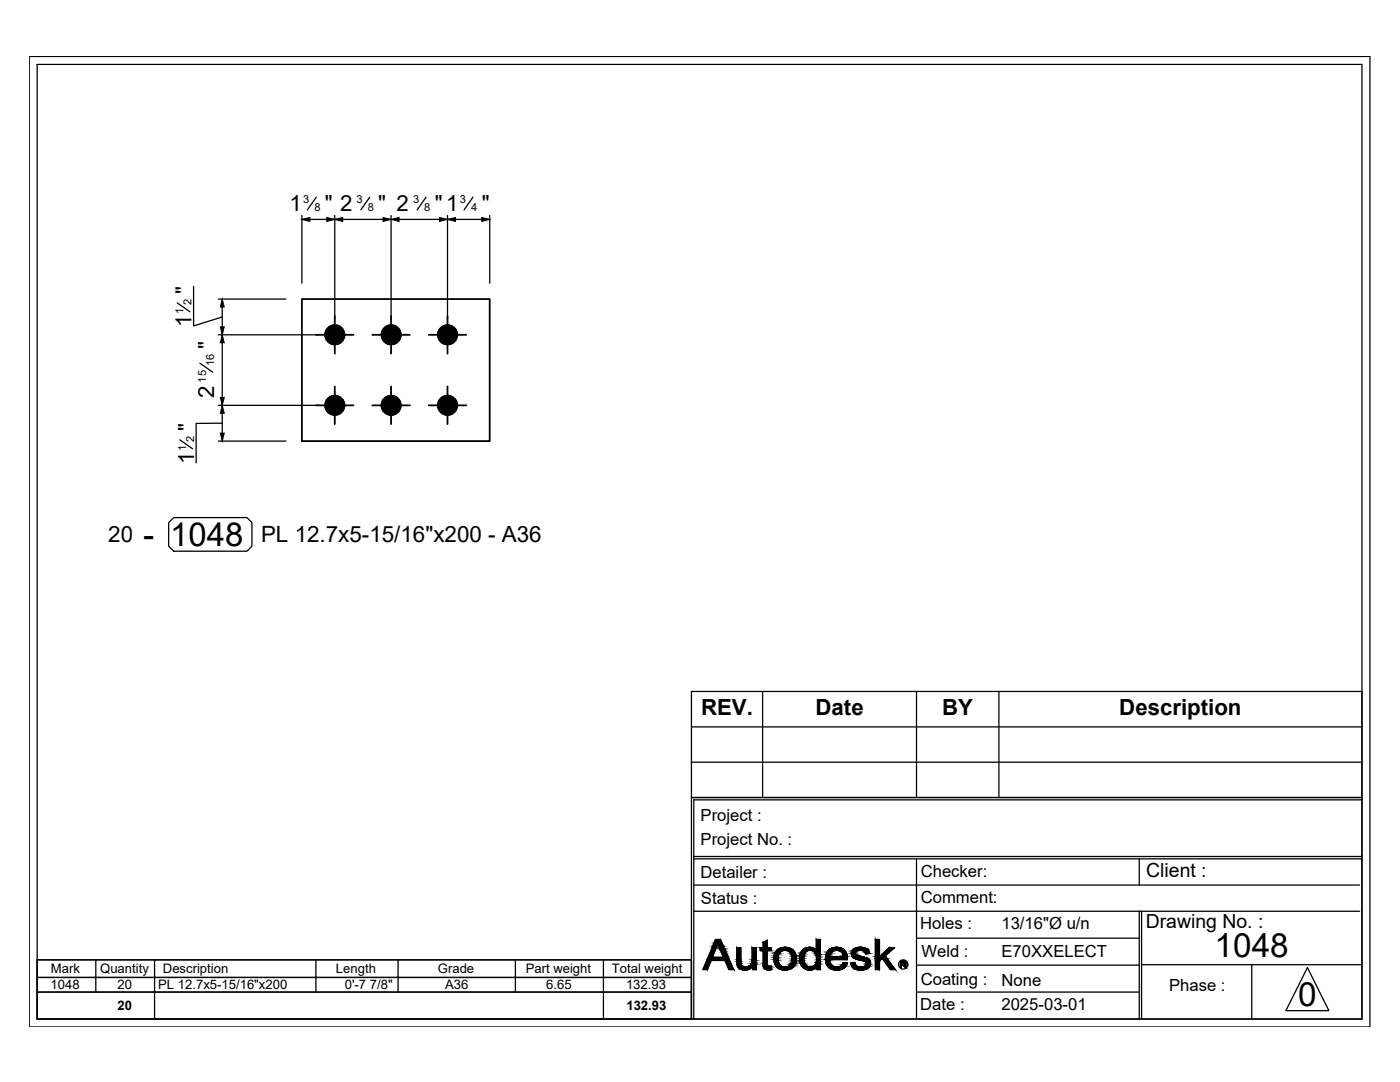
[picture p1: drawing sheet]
<svg xmlns="http://www.w3.org/2000/svg" width="279mm" height="216mm" viewBox="0 0 279 216" stroke-linecap="round" stroke-linejoin="round" font-family="sans-serif">
<g fill="none" stroke="#000" stroke-width=".36">
<path d="M60.2 59.7h37.5v28.3h-37.5zM63.1 66.8h7.5M66.8 63.1v7.5M66.8 77.1v7.5M74.3 66.8h7.5M78 63.1v7.5M78 77.1v7.5M85.6 66.8h7.5M89.3 63.1v7.5M89.3 77.1v7.5M63.1 80.9h7.5M74.3 80.9h7.5"/>
<path d="M85.6 80.9h7.5"/>
<circle cx="66.8" cy="66.8" r="1.94"/>
<circle cx="78.1" cy="66.8" r="1.94"/>
<circle cx="89.3" cy="66.8" r="1.94"/>
<circle cx="66.8" cy="80.9" r="1.94"/>
<circle cx="78.1" cy="80.9" r="1.94"/>
<circle cx="89.3" cy="80.9" r="1.94"/>
</g>
<g fill="#000" stroke="#000" stroke-width=".2">
<path d="M44.4 59.7l.4 1.6h-.8zM60.2 43.8l1.6-.4v.8zM66.8 43.8l1.6-.4v.8zM65.2 43.4l1.6 .4-1.6 .4zM78 43.8l1.6-.4v.8zM76.5 43.4l1.5 .4-1.5 .4zM89.3 43.8l1.6-.4v.8zM87.7 43.4l1.6 .4-1.6 .4zM96.1 43.4l1.6 .4-1.6 .4zM44 65.2h.8l-.4 1.6zM44.4 66.8l.4 1.6h-.8zM44 86.4h.8l-.4 1.6z"/>
<path d="M44 79.3h.8l-.4 1.6zM44.4 80.9l.4 1.6h-.8zM143.7 187.5l.1 .1h-.2zM147.3 193h.2zM148.6 193.6h.1zM152.3 192.9h.2zM152.3 188.1l.8-.5v.5zM153.3 193.5h.3zM153.7 192.8h.2zM155.1 193h.7zM156.5 189h.2zM157.1 189.6h1.2z"/>
<path d="M160.2 193h.7zM160.6 189.3h1.9zM162.3 192.8h.1zM165.3 193h1.7zM165.6 190.9h3.5v.1zM166.9 193.6h.3zM166.9 189h.1zM168.3 192.1h.3zM167.9 189.6h.6zM171.2 191.5h2.3zM171.7 193.6h.3zM171.8 193h1.6z"/>
<path d="M172.7 190.2h.9zM172.5 189.6h.8zM179.9 192.3h.8zM180.4 192.3h.3zM180.1 192.5h.3zM180.3 191.9h.4z"/>
<path d="M64.9 66.4v.4h1.9zM64.9 66.8h1.9l-1.9 .4zM64.9 67.2l.1 .3 1.8-.7z"/>
<path d="M65 67.5l.2 .4 1.6-1.1zM65.2 67.9l1.6-1.1-1.4 1.4zM66.8 66.8l-1.4 1.4 .3 .2z"/>
<path d="M65.4 79.5l-.2 .3 1.6 1.1zM65.2 79.8l1.6 1.1-1.8-.8zM65 80.1l-.1 .4 1.9 .4z"/>
<path d="M65.4 65.5l-.2 .3 1.6 1zM65.2 65.8l1.6 1-1.8-.7zM65 66.1l-.1 .3 1.9 .4z"/>
<path d="M66.8 66.8l-1.1 1.6 .4 .2zM66.8 66.8l-.4 1.9-.3-.1zM66.8 66.8l-.4 1.9 .4 .1z"/>
<path d="M66.1 79.1l.7 1.8-.4-1.9zM65.7 79.3l.4-.2 .7 1.8zM65.4 79.5l1.4 1.4-1.1-1.6z"/>
<path d="M66.1 65l.7 1.8-.4-1.9zM65.7 65.2l.4-.2 .7 1.8zM65.4 65.5l1.4 1.3-1.1-1.6z"/>
<path d="M66.8 66.8v2l.4-.1zM66.8 66.8l.7 1.8-.3 .1zM66.8 66.8l.7 1.8 .4-.2z"/>
<path d="M67.2 79l-.4 1.9 .7-1.8zM66.8 78.9l.4 .1-.4 1.9zM66.4 79l.4 1.9v-2z"/>
<path d="M67.2 64.9l-.4 1.9 .7-1.8zM66.8 64.9h.4l-.4 1.9zM66.4 64.9l.4 1.9v-1.9z"/>
<path d="M66.8 66.8l1.1 1.6 .3-.2zM66.8 66.8l1.6 1.1-.2 .3zM66.8 66.8l1.6 1.1 .2-.4z"/>
<path d="M68.2 79.5l-1.4 1.4 1.6-1.1zM67.9 79.3l.3 .2-1.4 1.4zM67.5 79.1l-.7 1.8 1.1-1.6z"/>
<path d="M66.8 66.8l1.6-1-.2-.3zM67.9 65.2l.3 .3-1.4 1.3zM67.5 65l-.7 1.8 1.1-1.6z"/>
<path d="M66.8 66.8l1.8 .7 .1-.3zM66.8 66.8h1.9v.4z"/>
<path d="M66.8 66.8h1.9v-.4zM66.8 66.8l1.8-.7 .1 .3zM66.8 66.8l1.8-.7-.2-.3z"/>
<path d="M76.2 66.4l-.1 .4h1.9zM76.1 66.8h1.9l-1.8 .4zM76.2 67.2l.1 .3 1.7-.7z"/>
<path d="M76.3 67.5l.1 .4 1.6-1.1zM76.4 67.9l1.6-1.1-1.3 1.4zM78 66.8l-1.3 1.4 .3 .2z"/>
<path d="M76.7 79.5l-.3 .3 1.6 1.1zM76.4 79.8l1.6 1.1-1.7-.8zM76.3 80.1l-.1 .4 1.8 .4z"/>
<path d="M76.7 65.5l-.3 .3 1.6 1zM76.4 65.8l1.6 1-1.7-.7zM76.3 66.1l-.1 .3 1.8 .4z"/>
<path d="M78 66.8l-1 1.6 .3 .2zM78 66.8l-.3 1.9-.4-.1zM78 66.8l-.3 1.9 .3 .1z"/>
<path d="M77.3 79.1l.7 1.8-.3-1.9zM77 79.3l.3-.2 .7 1.8zM76.7 79.5l1.3 1.4-1-1.6z"/>
<path d="M77.3 65l.7 1.8-.3-1.9zM77 65.2l.3-.2 .7 1.8zM76.7 65.5l1.3 1.3-1-1.6z"/>
<path d="M78 66.8v2l.4-.1zM78 66.8l.8 1.8-.4 .1zM78 66.8l.8 1.8 .3-.2z"/>
<path d="M78.4 79l-.4 1.9 .8-1.8zM78 78.9l.4 .1-.4 1.9zM77.7 79l.3 1.9v-2z"/>
<path d="M78.4 64.9l-.4 1.9 .8-1.8zM78 64.9h.4l-.4 1.9zM77.7 64.9l.3 1.9v-1.9z"/>
<path d="M78 66.8l1.1 1.6 .3-.2zM78 66.8l1.7 1.1-.3 .3zM78 66.8l1.7 1.1 .1-.4z"/>
<path d="M79.4 79.5l-1.4 1.4 1.7-1.1zM79.1 79.3l.3 .2-1.4 1.4zM78.8 79.1l-.8 1.8 1.1-1.6z"/>
<path d="M78 66.8l1.7-1-.3-.3zM79.1 65.2l.3 .3-1.4 1.3zM78.8 65l-.8 1.8 1.1-1.6z"/>
<path d="M78 66.8l1.8 .7 .2-.3zM78 66.8h2v.4z"/>
<path d="M78 66.8h2v-.4zM78 66.8l1.8-.7 .2 .3zM78 66.8l1.8-.7-.1-.3z"/>
<path d="M87.4 66.4v.4h1.9zM87.4 66.8h1.9l-1.9 .4zM87.4 67.2l.1 .3 1.8-.7z"/>
<path d="M87.5 67.5l.2 .4 1.6-1.1zM87.7 67.9l1.6-1.1-1.4 1.4zM89.3 66.8l-1.4 1.4 .3 .2z"/>
<path d="M87.9 79.5l-.2 .3 1.6 1.1zM87.7 79.8l1.6 1.1-1.8-.8zM87.5 80.1l-.1 .4 1.9 .4z"/>
<path d="M87.9 65.5l-.2 .3 1.6 1zM87.7 65.8l1.6 1-1.8-.7zM87.5 66.1l-.1 .3 1.9 .4z"/>
<path d="M89.3 66.8l-1.1 1.6 .4 .2zM89.3 66.8l-.4 1.9-.3-.1zM89.3 66.8l-.4 1.9 .4 .1z"/>
<path d="M88.6 79.1l.7 1.8-.4-1.9zM88.2 79.3l.4-.2 .7 1.8zM87.9 79.5l1.4 1.4-1.1-1.6z"/>
<path d="M88.6 65l.7 1.8-.4-1.9zM88.2 65.2l.4-.2 .7 1.8zM87.9 65.5l1.4 1.3-1.1-1.6z"/>
<path d="M89.3 66.8v2l.4-.1zM89.3 66.8l.8 1.8-.4 .1zM89.3 66.8l.8 1.8 .3-.2z"/>
<path d="M89.7 79l-.4 1.9 .8-1.8zM89.3 78.9l.4 .1-.4 1.9zM88.9 79l.4 1.9v-2z"/>
<path d="M89.7 64.9l-.4 1.9 .8-1.8zM89.3 64.9h.4l-.4 1.9zM88.9 64.9l.4 1.9v-1.9z"/>
<path d="M89.3 66.8l1.1 1.6 .3-.2zM89.3 66.8l1.6 1.1-.2 .3zM89.3 66.8l1.6 1.1 .2-.4z"/>
<path d="M90.7 79.5l-1.4 1.4 1.6-1.1zM90.4 79.3l.3 .2-1.4 1.4zM90.1 79.1l-.8 1.8 1.1-1.6z"/>
<path d="M90.7 65.5l-1.4 1.3 1.6-1zM90.4 65.2l.3 .3-1.4 1.3zM90.1 65l-.8 1.8 1.1-1.6z"/>
<path d="M89.3 66.8l1.8 .7 .1-.3zM89.3 66.8h1.9v.4z"/>
<path d="M89.3 66.8h1.9v-.4zM89.3 66.8l1.8-.7 .1 .3zM89.3 66.8l1.8-.7-.2-.3z"/>
<path d="M64.9 80.5v.4h1.9zM64.9 80.9h1.9l-1.9 .3zM64.9 81.2l.1 .4 1.8-.7z"/>
<path d="M65 81.6l.2 .3 1.6-1zM65.2 81.9l1.6-1-1.4 1.3zM65.4 82.2l.3 .3 1.1-1.6z"/>
<path d="M66.8 80.9l-1.1 1.6 .4 .2zM66.8 80.9l-.4 1.9-.3-.1zM66.8 80.9l-.4 1.9h.4z"/>
<path d="M66.8 80.9v1.9h.4zM66.8 80.9l.7 1.8-.3 .1zM66.8 80.9l.7 1.8 .4-.2z"/>
<path d="M66.8 80.9l1.1 1.6 .3-.3zM66.8 80.9l1.6 1-.2 .3zM66.8 80.9l1.6 1 .2-.3z"/>
<path d="M66.8 80.9l1.8 .7 .1-.4zM66.8 80.9h1.9v.3z"/>
<path d="M66.8 80.9h1.9v-.4zM66.8 80.9l1.8-.8 .1 .4zM66.8 80.9l1.8-.8-.2-.3z"/>
<path d="M76.2 80.5l-.1 .4h1.9zM76.1 80.9h1.9l-1.8 .3zM76.2 81.2l.1 .4 1.7-.7z"/>
<path d="M76.3 81.6l.1 .3 1.6-1zM76.4 81.9l1.6-1-1.3 1.3zM78 80.9l-1.3 1.3 .3 .3z"/>
<path d="M78 80.9l-1 1.6 .3 .2zM78 80.9l-.3 1.9-.4-.1zM78 80.9l-.3 1.9h.3z"/>
<path d="M78 80.9v1.9h.4zM78 80.9l.8 1.8-.4 .1zM78 80.9l.8 1.8 .3-.2z"/>
<path d="M78 80.9l1.1 1.6 .3-.3zM78 80.9l1.7 1-.3 .3zM78 80.9l1.7 1 .1-.3z"/>
<path d="M78 80.9l1.8 .7 .2-.4zM78 80.9h2v.3z"/>
<path d="M78 80.9h2v-.4zM78 80.9l1.8-.8 .2 .4zM78 80.9l1.8-.8-.1-.3z"/>
<path d="M87.4 80.5v.4h1.9zM87.4 80.9h1.9l-1.9 .3zM87.4 81.2l.1 .4 1.8-.7z"/>
<path d="M87.5 81.6l.2 .3 1.6-1zM87.7 81.9l1.6-1-1.4 1.3zM87.9 82.2l.3 .3 1.1-1.6z"/>
<path d="M89.3 80.9l-1.1 1.6 .4 .2zM89.3 80.9l-.4 1.9-.3-.1zM89.3 80.9l-.4 1.9h.4z"/>
<path d="M89.3 80.9v1.9h.4zM89.3 80.9l.8 1.8-.4 .1zM89.3 80.9l.8 1.8 .3-.2z"/>
<path d="M89.3 80.9l1.1 1.6 .3-.3zM89.3 80.9l1.6 1-.2 .3zM89.3 80.9l1.6 1 .2-.3z"/>
<path d="M89.3 80.9l1.8 .7 .1-.4zM89.3 80.9h1.9v.3z"/>
<path d="M89.3 80.9h1.9v-.4zM89.3 80.9l1.8-.8 .1 .4zM89.3 80.9l1.8-.8-.2-.3z"/>
<path d="M141 191.7l.2 1.8 .7-1.8zM141 191.7l.2 1.8h-.9z"/>
<path d="M141.3 191l3.4 .7-2.5-.7zM141.3 191l3.4 .7h-3.7z"/>
<path d="M142.1 189.2l.1 1.8 .7-1.8zM142.1 189.2l.1 1.8h-.9z"/>
<path d="M142.2 189l.7 .2 .1-.2zM142.2 189l.7 .2h-.8z"/>
<path d="M142.3 188.7l.7 .3 .1-.3zM142.3 188.7l.7 .3h-.8z"/>
<path d="M142.4 188.4l.7 .3 .1-.3zM142.4 188.4l.7 .3h-.8z"/>
<path d="M142.5 188.1l.7 .3v-.3zM142.5 188.1l.7 .3h-.8z"/>
<path d="M142.8 187.6l.5 .5 .3-.5zM142.8 187.6l.5 .5h-.8z"/>
<path d="M142.8 187.5l.8 .1 .1-.1zM142.8 187.5l.8 .1h-.8z"/>
<path d="M143.6 187.6l.4 .5-.2-.5zM143.6 187.6l.4 .5h-.7z"/>
<path d="M143.3 188.1l.8 .1-.1-.1zM143.3 188.1l.8 .1h-.8z"/>
<path d="M143.3 188.2l.9 .4-.1-.4zM143.3 188.2l.9 .4h-.8z"/>
<path d="M143.4 188.6l.9 .2-.1-.2zM143.4 188.6l.9 .2h-.8z"/>
<path d="M143.5 188.8l.9 .1zM143.5 188.8l.9 .1z"/>
<path d="M143.5 188.9l.9 .1v-.1zM143.5 188.9l.9 .1h-.8z"/>
<path d="M143.6 189l.9 .2-.1-.2zM143.6 189l.9 .2h-.8z"/>
<path d="M143.7 189.2l.9 .3-.1-.3zM143.7 189.2l.9 .3h-.8z"/>
<path d="M143.8 189.5l1 .3-.2-.3zM143.8 189.5l1 .3h-.9z"/>
<path d="M143.9 189.8l1 .3-.1-.3zM143.9 189.8l1 .3h-.9z"/>
<path d="M144 190.1l1.1 .4-.2-.4zM144 190.1l1.1 .4h-.9z"/>
<path d="M144.2 190.5l1.1 .5-.2-.5zM144.2 190.5l1.1 .5h-.9z"/>
<path d="M142.2 191l3.4 .7-.3-.7zM142.2 191l3.4 .7h-.9z"/>
<path d="M144.7 191.7l1.7 1.8-.8-1.8zM144.7 191.7l1.7 1.8h-.9z"/>
<path d="M147 191.9h.9zM147 191.9h.9z"/>
<path d="M147 189.1l.9 2.4v-2.4zM147 189.1l.9 2.4h-.9z"/>
<path d="M147 191.5l.9 .3v-.3zM147 191.5l.9 .3h-.9z"/>
<path d="M147 191.8l.9 .1zM147 191.8l.9 .1z"/>
<path d="M147 191.9l.9 .3v-.3zM147 191.9l.9 .3h-.8z"/>
<path d="M147.1 192.2h.8zM147.1 192.2h.8z"/>
<path d="M147.1 192.2l.8 .2v-.2zM147.1 192.2l.8 .2h-.8z"/>
<path d="M147.1 192.4l.9 .1-.1-.1zM147.1 192.4l.9 .1h-.9z"/>
<path d="M147.1 192.5l.9 .1v-.1zM147.1 192.5l.9 .1h-.9z"/>
<path d="M147.1 192.6l1.1 .2-.2-.2zM147.1 192.6l1.1 .2h-1z"/>
<path d="M147.2 192.8h1zM147.2 192.8h1z"/>
<path d="M147.2 192.8l1.3 .1-.3-.1zM147.2 192.8l1.3 .1h-1.3z"/>
<path d="M147.2 192.9h1.6zM147.2 192.9h1.6z"/>
<path d="M147.3 192.9h1.5zM147.3 192.9h1.5z"/>
<path d="M147.3 192.9h1.5zM147.3 192.9l.2 .1z"/>
<path d="M148.5 193.6h.4zM148.5 193.6h.2z"/>
<path d="M148.3 193.5h.7zM148.3 193.5l.6 .1z"/>
<path d="M148.2 193.5h1zM148.2 193.5h.8z"/>
<path d="M148 193.5h1.3zM148 193.5h1.2z"/>
<path d="M149.4 192.8h.3zM149.4 192.8h.3z"/>
<path d="M147.9 193.4h1.6zM147.9 193.4l1.4 .1z"/>
<path d="M147.8 193.4h1.7zM147.8 193.4h1.7z"/>
<path d="M147.6 193.3l1.9 .1 .2-.1zM147.6 193.3l1.9 .1z"/>
<path d="M149.4 192.8h.4zM149.4 192.8h.4z"/>
<path d="M149.4 192.8h.7zM149.3 192.8h.8z"/>
<path d="M147.5 193.2h2.3zM147.5 193.2l2.2 .1z"/>
<path d="M147.4 193.1l2.4 .1 .2-.1zM147.4 193.1l2.4 .1h-2.3z"/>
<path d="M147.5 193h2.6zM147.3 193h2.8z"/>
<path d="M147.3 193l2.7 .1 .1-.1zM147.3 193l2.7 .1h-2.6z"/>
<path d="M148.9 192.9h1.2zM148.8 192.9h1.3z"/>
<path d="M148.8 192.9h1.3zM147.5 193h2.6z"/>
<path d="M149.1 192.9h1zM148.9 192.9h1.2z"/>
<path d="M149.3 192.8h.9zM149.1 192.9h1z"/>
<path d="M149.3 192.8h.9zM149.3 192.8h.9z"/>
<path d="M150.1 189.1l.8 2.3v-2.3zM150.1 189.1l.8 2.3h-.8z"/>
<path d="M150.1 191.4l.8 .2v-.2zM150.1 191.4l.8 .2h-.8z"/>
<path d="M150.1 191.6l.8 .4v-.4zM150.1 191.6l.8 .4h-.8z"/>
<path d="M150.1 192l.8 .3v-.3zM150.1 192l.8 .3h-.9z"/>
<path d="M150 192.3l.9 .2v-.2zM150 192.3l.9 .2h-1z"/>
<path d="M149.9 192.5l1 .1v-.1zM149.9 192.5l1 .1h-1.2z"/>
<path d="M149.7 192.6l1.2 .2v-.2zM149.4 192.8l.3-.2 1.2 .2z"/>
<path d="M149.4 192.8h1.5zM149.4 192.8h1.5z"/>
<path d="M149.7 192.8h1.2zM149.7 192.8h1.2z"/>
<path d="M149.8 192.8h1.1zM149.8 192.8h1.1z"/>
<path d="M150.1 192.8h.8zM150.1 192.8h.8z"/>
<path d="M150.2 192.8l.7 .7v-.7zM150.2 192.8l.7 .7h-.7z"/>
<path d="M152.3 188.1l.8 1v-1zM152.3 188.1l.8 1h-.8z"/>
<path d="M152.3 189.7l.8 2.5v-2.5zM152.3 189.7l.8 2.5h-.8z"/>
<path d="M152.3 192.2h.8zM152.3 192.2h.8z"/>
<path d="M152.3 192.2l.8 .1v-.1zM152.3 192.2l.8 .1h-.8z"/>
<path d="M152.3 192.3l.8 .3v-.3zM152.3 192.3l.8 .3h-.8z"/>
<path d="M152.3 192.6l.9 .1zM152.3 192.6l.9 .1z"/>
<path d="M152.3 192.7h.9zM152.3 192.7h.9z"/>
<path d="M152.3 192.7l1.1 .1zM152.3 192.7l1.1 .1h-1.1z"/>
<path d="M152.3 192.8h1.2zM152.3 192.8h1.2z"/>
<path d="M152.3 192.8h1.3zM152.3 192.8h1.3z"/>
<path d="M152.3 192.8h1.3zM152.3 192.8l.2 .1z"/>
<path d="M153.2 193.5h.5zM153.2 193.5h.4z"/>
<path d="M153 193.5h.8zM153 193.5h.7z"/>
<path d="M151.7 189.1l2.2 .6v-.6zM151.7 189.1l2.2 .6h-2.2z"/>
<path d="M153.7 192.8h.2zM153.6 192.8h.3z"/>
<path d="M153.6 192.8l.3 .1zM152.5 192.9h1.4z"/>
<path d="M152.5 192.9h1.5zM152.4 192.9h1.6z"/>
<path d="M152.4 192.9l1.6 .2v-.2zM152.4 192.9l1.6 .2h-1.6z"/>
<path d="M152.4 193.1l1.6 .2v-.2zM152.4 193.1l1.6 .2h-1.3z"/>
<path d="M152.7 193.3l1.3 .1zM152.7 193.3l1.3 .1z"/>
<path d="M152.8 193.4l1.2 .1zM152.8 193.4l1.2 .1z"/>
<path d="M152.9 193.5h1.1zM152.9 193.5h.9z"/>
<path d="M154.4 191.1l.9 .2v-.2zM154.4 191.1l.9 .2h-.9z"/>
<path d="M154.4 191.3l.9 .2v-.2zM154.4 191.3l.9 .2h-.9z"/>
<path d="M154.5 191l.8 .1v-.1zM154.5 191l.8 .1h-.9z"/>
<path d="M154.4 191.5l.9 .2v-.2zM154.4 191.5l.9 .2h-.8z"/>
<path d="M154.5 191.7l.8 .1v-.1zM154.5 191.7l.8 .1h-.8z"/>
<path d="M154.5 190.8l.8 .2v-.2zM154.5 190.8l.8 .2h-.8z"/>
<path d="M154.5 191.8l.8 .1v-.1zM154.5 191.8l.8 .1h-.8z"/>
<path d="M154.5 190.6l.8 .2v-.2zM154.5 190.6l.8 .2h-.8z"/>
<path d="M154.5 191.9l.9 .2-.1-.2zM154.5 191.9l.9 .2h-.9z"/>
<path d="M154.5 190.5l.8 .1 .1-.1zM154.5 190.5l.8 .1h-.8z"/>
<path d="M154.5 192.1l.9 .1v-.1zM154.5 192.1l.9 .1h-.8z"/>
<path d="M154.6 192.2l1 .2-.2-.2zM154.6 192.2l1 .2h-1z"/>
<path d="M154.6 190.3l.8 .2 .1-.2zM154.6 190.3l.8 .2h-.9z"/>
<path d="M154.6 190.3h.9zM154.6 190.3h.9z"/>
<path d="M154.6 192.4h1zM154.6 192.4h1z"/>
<path d="M154.7 192.4l1 .1zM154.7 192.4l1 .1z"/>
<path d="M154.7 190.1l.8 .2 .1-.2zM154.7 190.1l.8 .2h-.9z"/>
<path d="M154.7 190h1zM154.7 190l.9 .1z"/>
<path d="M154.7 192.5l1.1 .1zM154.7 192.5l1.1 .1z"/>
<path d="M154.8 192.6l1.1 .2-.1-.2zM154.8 192.6l1.1 .2h-1.1z"/>
<path d="M154.8 189.9l.9 .1 .1-.1zM154.8 189.9l.9 .1h-1z"/>
<path d="M154.8 189.9h1.1zM154.8 189.9h1z"/>
<path d="M154.8 192.8h1.3zM154.8 192.8h1.3z"/>
<path d="M154.9 189.8h1.2zM154.8 189.9h1.1z"/>
<path d="M154.9 192.8l1.3 .1zM154.9 192.8l1.3 .1z"/>
<path d="M154.9 192.9l1.6 .1zM154.9 192.9l1.6 .1z"/>
<path d="M155 189.7h1.3zM155 189.7h1.4z"/>
<path d="M155 189.7l1.1 .1 .2-.1zM155 189.7l1.1 .1h-1.2z"/>
<path d="M155.1 193h1.5zM155.1 193h.7z"/>
<path d="M155 193h1.6zM155 193h1.6z"/>
<path d="M155 189.6h1.6zM155 189.6h1.7z"/>
<path d="M155 189.6h1.6zM155 189.6l1.4 .1z"/>
<path d="M155 193h1.7zM155 193h1.7z"/>
<path d="M155 193h1.7zM155 193h1.6z"/>
<path d="M156.5 189h.5zM156.4 189h.6z"/>
<path d="M156.3 193.6h.7zM156.3 193.6h.5z"/>
<path d="M156.4 189l.7 .1zM156.2 189.1h.9z"/>
<path d="M155.1 189.6h2zM155.1 189.6h1.6z"/>
<path d="M156.3 193.5h.8zM156.3 193.5l.7 .1z"/>
<path d="M156.2 189.1h1.1zM156 189.1h1.3z"/>
<path d="M156 193.5h1.3zM156 193.5h1.1z"/>
<path d="M156 189.1h1.5zM155.9 189.1h1.6z"/>
<path d="M156 193.5h1.4zM156 193.5h1.3z"/>
<path d="M155.9 189.1l1.7 .1zM155.7 189.2h1.9z"/>
<path d="M155.7 193.4h1.9zM155.7 193.4l1.7 .1z"/>
<path d="M155.7 189.2l2 .1zM155.6 189.3h2.1z"/>
<path d="M155.7 193.4h2zM155.7 193.4h1.9z"/>
<path d="M155.6 189.3h2.3zM155.5 189.3h2.4z"/>
<path d="M155.5 193.3l2.2 .1 .2-.1zM155.5 193.3l2.2 .1z"/>
<path d="M155.5 189.3l2.5 .1zM155.3 189.4h2.7z"/>
<path d="M155.4 193.2h2.6zM155.4 193.2l2.5 .1z"/>
<path d="M155.3 189.4l2.9 .1zM155.2 189.5h3z"/>
<path d="M155.2 193.1l2.8 .1 .1-.1zM155.2 193.1l2.8 .1h-2.6z"/>
<path d="M155.2 189.5l3.1 .1-.1-.1zM155.1 189.6l.1-.1 3.1 .1z"/>
<path d="M155.1 193h3.1zM155.1 193l3 .1z"/>
<path d="M155.1 193h3.1zM155.1 193h3.1z"/>
<path d="M155.8 193h2.5zM155.1 193h3.1z"/>
<path d="M155.1 189.6h3.2zM155.1 189.6h3.2z"/>
<path d="M155.1 189.6h3.2zM155.1 189.6h2z"/>
<path d="M157.1 189.6h1.2zM156.7 189.6h1.6z"/>
<path d="M156.7 189.6h1.6zM156.7 189.6h1.6z"/>
<path d="M156.7 189.6h1.6zM156.7 189.6h1.6z"/>
<path d="M156.9 189.6l1.5 .1zM156.9 189.6l1.5 .1z"/>
<path d="M156.7 193h1.6zM156.7 193h1.6z"/>
<path d="M156.7 193h1.6zM156.6 193h1.7z"/>
<path d="M156.6 193h1.7zM155.8 193h2.5z"/>
<path d="M157 192.9h1.4zM156.7 193h1.6z"/>
<path d="M157.2 189.7l1.3 .1zM157.2 189.7l1.3 .1z"/>
<path d="M157.1 192.9h1.3zM157 192.9h1.4z"/>
<path d="M157.3 192.8h1.1zM157.1 192.9h1.3z"/>
<path d="M157.3 189.8l1.2 .1zM157.3 189.8l1.2 .1z"/>
<path d="M157.4 189.9l1.2 .1-.1-.1zM157.4 189.9l1.2 .1h-.9z"/>
<path d="M157.5 192.7l.9 .1 .1-.1zM157.3 192.8l.2-.1 .9 .1z"/>
<path d="M157.6 192.7h1zM157.5 192.7h1z"/>
<path d="M157.7 190h.9zM157.7 190h.9z"/>
<path d="M157.7 190l1 .1zM157.7 190l1 .1z"/>
<path d="M157.8 190.1l1 .2-.1-.2zM157.8 190.1l1 .2h-1z"/>
<path d="M157.7 192.5h1zM157.7 192.5h1z"/>
<path d="M157.7 192.5l.9 .2 .1-.2zM157.7 192.5l.9 .2h-1z"/>
<path d="M157.8 190.3l1 .1zM157.8 190.3l1 .1z"/>
<path d="M157.9 192.3l.8 .2 .1-.2zM157.9 192.3l.8 .2h-1z"/>
<path d="M157.9 190.4l.9 .2v-.2zM157.9 190.4l.9 .2h-.8z"/>
<path d="M157.9 192.2h.9zM157.9 192.2l.9 .1z"/>
<path d="M158 190.6h.8zM158 190.6h.8z"/>
<path d="M158 190.6l.9 .3-.1-.3zM158 190.6l.9 .3h-.8z"/>
<path d="M158 192l.8 .2v-.2zM158 192l.8 .2h-.9z"/>
<path d="M158 191.9h.9zM158 191.9l.8 .1z"/>
<path d="M158.1 191.7l.8 .2v-.2zM158.1 191.7l.8 .2h-.9z"/>
<path d="M158.1 190.9h.8zM158.1 190.9h.8z"/>
<path d="M158.1 190.9l.8 .3v-.3zM158.1 190.9l.8 .3h-.8z"/>
<path d="M158.1 191.3l.8 .1v-.1zM158.1 191.3l.8 .1h-.8z"/>
<path d="M158.1 191.4l.8 .2v-.2zM158.1 191.4l.8 .2h-.8z"/>
<path d="M158.1 191.6l.8 .1v-.1zM158.1 191.6l.8 .1h-.8z"/>
<path d="M158.1 191.2h.8zM158.1 191.2h.8z"/>
<path d="M158.1 191.2h.8zM158.1 191.2l.8 .1z"/>
<path d="M159.6 191.6h.8zM159.6 191.6h.8z"/>
<path d="M159.6 191.9h.9zM159.6 191.9h.9z"/>
<path d="M159.6 191.2l.8 .1zM159.6 191.2l.8 .1z"/>
<path d="M159.6 191.3l.8 .3v-.3zM159.6 191.3l.8 .3h-.8z"/>
<path d="M159.6 190.9l.8 .1v-.1zM159.6 190.9l.8 .1h-.8z"/>
<path d="M159.6 191l.8 .2v-.2zM159.6 191l.8 .2h-.8z"/>
<path d="M159.6 191.6l.9 .3-.1-.3zM159.6 191.6l.9 .3h-.9z"/>
<path d="M159.6 190.7l.8 .2 .1-.2zM159.6 190.7l.8 .2h-.8z"/>
<path d="M159.6 191.9l1 .3-.1-.3zM159.6 191.9l1 .3h-.9z"/>
<path d="M159.6 190.6h.9zM159.6 190.6l.9 .1z"/>
<path d="M159.7 192.2h.9zM159.7 192.2h.9z"/>
<path d="M159.7 190.4l.8 .2 .1-.2zM159.7 190.4l.8 .2h-.9z"/>
<path d="M159.7 192.2l1 .3-.1-.3zM159.7 192.2l1 .3h-.9z"/>
<path d="M159.7 190.3h.9zM159.7 190.3l.9 .1z"/>
<path d="M159.8 190.1h.9zM159.8 190.1h.9z"/>
<path d="M159.8 190.1l.8 .2 .1-.2zM159.8 190.1l.8 .2h-.9z"/>
<path d="M159.8 192.5h.9zM159.8 192.5h.9z"/>
<path d="M159.8 192.5l1.1 .2-.2-.2zM159.8 192.5l1.1 .2h-.9z"/>
<path d="M159.9 190l.8 .1 .1-.1zM159.9 190l.8 .1h-.9z"/>
<path d="M160 192.7h1zM160 192.7h1z"/>
<path d="M159.9 189.9l.9 .1 .2-.1zM159.9 189.9l.9 .1h-.9z"/>
<path d="M160 192.7l1.1 .1zM160 192.7l1.1 .1z"/>
<path d="M160 189.8h1.1zM160 189.8l1 .1h-1.1z"/>
<path d="M160 192.8l1.4 .1-.3-.1zM160 192.8l1.4 .1h-1.3z"/>
<path d="M160.1 189.7l1 .1 .2-.1zM160.1 189.7l1 .1h-1.1z"/>
<path d="M160.1 192.9h1.4zM160.1 192.9h1.4z"/>
<path d="M160.2 192.9l1.5 .1zM160.2 192.9l1.5 .1z"/>
<path d="M160.1 189.6h1.5zM160.1 189.6l1.2 .1z"/>
<path d="M161.5 189h.4zM161.3 189h.6z"/>
<path d="M160.1 189.6h1.5zM160.1 189.6h1.6z"/>
<path d="M160.1 189.6h1.5zM160.1 189.6h1.5z"/>
<path d="M161.3 193.6h.3zM161.3 193.6h.6z"/>
<path d="M160.2 193h1.5zM160.2 193h.7z"/>
<path d="M161.3 189l.7 .1zM161.2 189.1h.8z"/>
<path d="M161.2 189.1h1zM160.9 189.1h1.3z"/>
<path d="M161.3 193.5h.7zM161.3 193.5l.6 .1z"/>
<path d="M161 193.5h1.2zM161 193.5h1z"/>
<path d="M160.9 189.1h1.3zM160.9 189.1h1.3z"/>
<path d="M160.9 189.1l1.6 .2-.3-.2zM160.6 189.3l.3-.2 1.6 .2zM160.6 189.3h1.9z"/>
<path d="M161 193.5h1.2zM161 193.5h1.2z"/>
<path d="M162.3 192.8h.1zM162.2 192.8h.2z"/>
<path d="M162.2 192.8h.3zM162.2 192.8h.3z"/>
<path d="M162.2 192.8h.3zM162.2 192.8h.3z"/>
<path d="M160.7 193.4l1.5 .1 .3-.1zM160.7 193.4l1.5 .1z"/>
<path d="M162.2 192.8l.3 .1zM162.2 192.8l.3 .1z"/>
<path d="M160.6 189.3l2.1 .1-.2-.1zM160.3 189.4l.3-.1 2.1 .1z"/>
<path d="M160.7 193.3h1.8zM160.7 193.3l1.8 .1z"/>
<path d="M162.2 192.9h.5zM162.2 192.9h.5z"/>
<path d="M162.2 192.9h.6zM162.1 192.9h.7z"/>
<path d="M160.5 193.2l2 .1 .2-.1zM160.5 193.2l2 .1h-1.8z"/>
<path d="M160.3 189.4h2.4zM160.3 189.4h2.4z"/>
<path d="M160.3 189.4l2.6 .2-.2-.2zM160.1 189.6l.2-.2 2.6 .2z"/>
<path d="M162.1 192.9h.7zM162.1 192.9h.7z"/>
<path d="M160.4 193.2h2.4zM160.4 193.2h2.3z"/>
<path d="M162.1 192.9h.7zM162.1 192.9h.7z"/>
<path d="M162.1 192.9h.8zM162.1 192.9h.8z"/>
<path d="M160.1 189.6h2.8zM160.1 189.6h1.6z"/>
<path d="M162.1 192.9h.9zM162.1 192.9h.9z"/>
<path d="M160.9 193h2zM160.2 193h2.7z"/>
<path d="M160.2 193l2.6 .2 .1-.2zM160.2 193l2.6 .2h-2.4z"/>
<path d="M161.7 193h1.2zM160.9 193h2z"/>
<path d="M162 192.9h.9zM161.7 193h1.2z"/>
<path d="M162.1 192.9h.8zM162 192.9h.9z"/>
<path d="M162.9 187.5l.8 2.1v-2.1zM162.9 187.5l.8 2.1h-.8z"/>
<path d="M162.9 189.6h.8zM161.7 189.6h2z"/>
<path d="M161.7 189.6h2zM161.7 189.6h2z"/>
<path d="M161.9 189.6l1.8 .1zM161.9 189.6l1.8 .1z"/>
<path d="M162.2 189.7l1.5 .2v-.2zM162.2 189.7l1.5 .2h-1.3z"/>
<path d="M162.4 189.9l1.3 .2v-.2zM162.4 189.9l1.3 .2h-1z"/>
<path d="M162.7 190.1l1 .1v-.1zM162.7 190.1l1 .1z"/>
<path d="M162.7 190.2l1 .2v-.2zM162.7 190.2l1 .2h-.9z"/>
<path d="M162.8 190.4l.9 .3v-.3zM162.8 190.4l.9 .3h-.8z"/>
<path d="M162.9 190.7l.8 .3v-.3zM162.9 190.7l.8 .3h-.7z"/>
<path d="M163 191l.7 .4v-.4zM163 191l.7 .4h-.7z"/>
<path d="M163 191.4l.7 .1v-.1zM163 191.4l.7 .1h-.7z"/>
<path d="M163 191.5l.7 .3v-.3zM163 191.5l.7 .3h-.8z"/>
<path d="M162.9 191.8l.8 .3v-.3zM162.9 191.8l.8 .3h-.8z"/>
<path d="M162.9 192.1l.8 .3v-.3zM162.9 192.1l.8 .3h-.9z"/>
<path d="M162.8 192.4l.9 .2v-.2zM162.8 192.4l.9 .2h-1.1z"/>
<path d="M162.6 192.6h1.1zM162.6 192.6h1.1z"/>
<path d="M162.5 192.6l1.2 .2v-.2zM162.3 192.8l.2-.2 1.2 .2z"/>
<path d="M162.3 192.8h1.4zM162.3 192.8h1.4z"/>
<path d="M162.4 192.8h1.3zM162.4 192.8h1.3z"/>
<path d="M162.4 192.8h1.3zM162.4 192.8h1.3z"/>
<path d="M162.5 192.8h1.2zM162.5 192.8h1.2z"/>
<path d="M162.5 192.8l1.2 .1zM162.5 192.8l1.2 .1z"/>
<path d="M162.5 192.9h1.2zM162.5 192.9h1.2z"/>
<path d="M162.7 192.9h1zM162.7 192.9h1z"/>
<path d="M162.8 192.9h.9zM162.8 192.9h.9z"/>
<path d="M162.8 192.9h.9zM162.8 192.9h.9z"/>
<path d="M162.8 192.9h.9zM162.8 192.9h.9z"/>
<path d="M162.9 192.9h.8zM162.9 192.9h.8z"/>
<path d="M163 192.9l.7 .6v-.6zM163 192.9l.7 .6h-.7z"/>
<path d="M165.3 189.7h1.3zM165.3 189.7h1.3z"/>
<path d="M164.7 191.5l.9 .2v-.2zM164.7 191.5l.9 .2h-.9z"/>
<path d="M164.7 191.7l.9 .1v-.1zM164.7 191.7l.9 .1h-.8z"/>
<path d="M165.6 190.9l3.5 .1zM168.2 191h.9z"/>
<path d="M164.8 190.9l3.4 .1zM164.8 190.9l3.4 .1h-3.5z"/>
<path d="M164.8 191.8l.9 .2-.1-.2zM164.8 191.8l.9 .2h-.9z"/>
<path d="M164.8 190.7l.8 .2v-.2zM164.8 190.7l.8 .2h-.8z"/>
<path d="M164.8 190.7h.8zM164.8 190.7h.8z"/>
<path d="M164.8 192l.9 .1v-.1zM164.8 192l.9 .1h-.9z"/>
<path d="M164.8 192.1l1 .2-.1-.2zM164.8 192.1l1 .2h-.9z"/>
<path d="M164.9 190.5l.7 .2 .1-.2zM164.9 190.5l.7 .2h-.8z"/>
<path d="M164.9 190.4h.8zM164.9 190.4l.8 .1z"/>
<path d="M164.9 192.3h.9zM164.9 192.3h.9z"/>
<path d="M165 190.2l.7 .2 .1-.2zM165 190.2l.7 .2h-.8z"/>
<path d="M164.9 192.3l1.1 .2-.2-.2zM164.9 192.3l1.1 .2h-1z"/>
<path d="M165 190.1h.9zM165 190.1l.8 .1z"/>
<path d="M165 192.5l1 .1zM165 192.5l1 .1z"/>
<path d="M165 192.6h1zM165 192.6h1z"/>
<path d="M165.1 190l.8 .1 .1-.1zM165.1 190l.8 .1h-.9z"/>
<path d="M165 192.6l1.2 .2-.2-.2zM165 192.6l1.2 .2h-1.1z"/>
<path d="M165.1 189.9h1zM165.1 189.9l.9 .1z"/>
<path d="M165.1 189.9h1zM165.1 189.9h1z"/>
<path d="M165.1 192.8h1.2zM165.1 192.8h1.2z"/>
<path d="M165.2 192.8l1.3 .1-.2-.1zM165.2 192.8l1.3 .1h-1.2z"/>
<path d="M165.2 189.8l.9 .1 .2-.1zM165.2 189.8l.9 .1h-1z"/>
<path d="M165.3 192.9l1.5 .1zM165.3 192.9l1.5 .1z"/>
<path d="M165.3 189.7h1.3zM165.3 189.7l1 .1h-1.1z"/>
<path d="M165.3 189.7h1.3zM165.3 189.7h1.3z"/>
<path d="M165.3 189.6h1.6zM165.3 189.6l1.3 .1z"/>
<path d="M165.3 193h1.6zM165.3 193h1.6z"/>
<path d="M165.3 193h1.7zM165.3 193h1.7z"/>
<path d="M165.4 189.6h1.6zM165.3 189.6h1.6z"/>
<path d="M166.9 189h.3zM166.7 189h.5z"/>
<path d="M165.4 189.6h1.7zM165.4 189.6h1.6z"/>
<path d="M166.7 189h.6zM166.6 189h.7z"/>
<path d="M166.6 189l.9 .1zM166.4 189.1h1.1z"/>
<path d="M166.7 193.6h.6zM166.7 193.6h.5z"/>
<path d="M166.5 193.5h1zM166.5 193.5l.8 .1z"/>
<path d="M166.4 189.1h1.2zM166.3 189.1h1.3z"/>
<path d="M166.3 189.1l1.5 .1zM166 189.2h1.8z"/>
<path d="M165.4 189.6h2.3zM165.4 189.6h1.7z"/>
<path d="M166.3 193.5h1.4zM166.3 193.5h1.2z"/>
<path d="M166 189.2h1.9zM166 189.2h1.9z"/>
<path d="M166.2 193.5h1.6zM166.2 193.5h1.5z"/>
<path d="M166 189.2h2zM165.9 189.2h2.1z"/>
<path d="M165.4 189.6h2.5zM165.4 189.6h2.3z"/>
<path d="M166 193.4h1.9zM166 193.4l1.8 .1z"/>
<path d="M165.9 189.2l2.2 .1zM165.8 189.3h2.3z"/>
<path d="M165.8 189.3l2.4 .1zM165.7 189.4h2.5z"/>
<path d="M165.9 193.3h2.2zM165.9 193.3l2 .1z"/>
<path d="M165.8 193.3h2.4zM165.8 193.3h2.3z"/>
<path d="M165.7 189.4l2.6 .1zM165.5 189.5h2.8z"/>
<path d="M164.7 191h4.4zM164.7 191h4.4zM164.7 191h4.4zM164.7 191h4.4z"/>
<path d="M165.5 189.5l3 .1-.2-.1zM165.5 189.5l3 .1h-3.1z"/>
<path d="M165.6 193.2h2.8zM165.6 193.2l2.6 .1z"/>
<path d="M165.6 193.2h2.8zM165.6 193.2h2.8z"/>
<path d="M165.4 189.6h3.1zM165.4 189.6h2.5z"/>
<path d="M165.5 193.1h3zM165.5 193.1l2.9 .1z"/>
<path d="M167.9 189.6h.6zM167.7 189.6h.8z"/>
<path d="M167.7 189.6h.8zM167.1 189.6h1.4z"/>
<path d="M167.1 189.6h1.4zM167 189.6h1.5z"/>
<path d="M167 189.6h1.5zM167 189.6h1.5z"/>
<path d="M167 189.6l1.6 .1zM167 189.6l1.6 .1z"/>
<path d="M167.3 189.7l1.3 .1zM167.3 189.7l1.3 .1z"/>
<path d="M168.3 192.1l.8 .1zM168.3 192.1l.8 .1z"/>
<path d="M167.6 189.8h1.1zM167.6 189.8h1.1z"/>
<path d="M167.1 193h1.5zM167 193h1.6z"/>
<path d="M167 193h1.6zM165.3 193h3.3z"/>
<path d="M165.3 193l3.2 .1 .1-.1zM165.3 193l3.2 .1h-3z"/>
<path d="M167.1 193h1.6zM167.1 193h1.5z"/>
<path d="M167.6 189.8l1.2 .1zM167.6 189.8l1.2 .1z"/>
<path d="M167.4 192.9h1.3zM167.1 193h1.6z"/>
<path d="M167.6 192.8h1.1zM167.4 192.9h1.3z"/>
<path d="M167.9 189.9h.9zM167.9 189.9h.9z"/>
<path d="M167.9 189.9l1 .1zM167.9 189.9l1 .1z"/>
<path d="M167.8 192.7l.9 .1 .1-.1zM167.6 192.8l.2-.1 .9 .1z"/>
<path d="M168 190l.9 .1v-.1zM168 190l.9 .1z"/>
<path d="M167.8 192.7h1.1zM167.8 192.7h1z"/>
<path d="M168.1 190.1l.8 .2v-.2zM168.1 190.1l.8 .2z"/>
<path d="M168.1 190.3l.9 .1-.1-.1zM168.1 190.3l.9 .1h-.8z"/>
<path d="M168 192.5l.9 .2v-.2zM168 192.5l.9 .2h-1.1z"/>
<path d="M168 192.5h1zM168 192.5h.9z"/>
<path d="M168.2 190.4l.8 .1v-.1zM168.2 190.4l.8 .1h-.8z"/>
<path d="M168.2 190.5l.9 .2-.1-.2zM168.2 190.5l.9 .2h-.8z"/>
<path d="M168.2 192.3l.8 .2v-.2zM168.2 192.3l.8 .2h-1z"/>
<path d="M168.3 190.7l.8 .2v-.2zM168.3 190.7l.8 .2h-.8z"/>
<path d="M164.7 191l4.4 .3v-.3zM164.7 191l4.4 .3h-4.4z"/>
<path d="M168.2 192.2l.8 .1 .1-.1zM168.2 192.2l.8 .1h-.8z"/>
<path d="M164.7 191.3l4.4 .1zM164.7 191.3l4.4 .1z"/>
<path d="M164.7 191.4l4.4 .1v-.1zM164.7 191.4l4.4 .1h-4.4z"/>
<path d="M170.5 192.1l.1 .1zM169.8 192.2l.7-.1 .1 .1z"/>
<path d="M169.8 192.2h.8zM169.8 192.2h.8z"/>
<path d="M169.8 192.2l.9 .2-.1-.2zM169.8 192.2l.9 .2h-.9z"/>
<path d="M169.8 192.4l1 .1-.1-.1zM169.8 192.4l1 .1h-.9z"/>
<path d="M169.9 190.2l.8 .1zM169.9 190.2l.8 .1z"/>
<path d="M169.9 190.3l.9 .2-.1-.2zM169.9 190.3l.9 .2h-.9z"/>
<path d="M170 190h.7zM169.9 190h.8z"/>
<path d="M169.9 190l.8 .2v-.2zM169.9 190l.8 .2h-.8z"/>
<path d="M169.9 190.5h1zM169.9 190.5h1z"/>
<path d="M169.9 192.5l.9 .1zM169.9 192.5l.9 .1z"/>
<path d="M169.9 192.6l1 .1-.1-.1zM169.9 192.6l1 .1h-.9z"/>
<path d="M169.9 190.5h1zM169.9 190.5h1z"/>
<path d="M170 190.5l1.1 .1zM170 190.5l1.1 .1z"/>
<path d="M170 192.7l1.1 .1zM170 192.7l1.1 .1z"/>
<path d="M170 189.8l.7 .2 .3-.2zM170 189.8l.7 .2h-.7z"/>
<path d="M170.1 189.7h1zM170.1 189.7h1z"/>
<path d="M170.1 189.7h1zM170.1 189.7l.9 .1z"/>
<path d="M170 192.8l1.2 .1zM170 192.8l1.2 .1z"/>
<path d="M170 190.6l1.5 .1zM170 190.6l1.5 .1h-1.5z"/>
<path d="M170.1 192.9h1.4zM170.1 192.9h1.4z"/>
<path d="M170.1 189.7h1.3zM170.1 189.7h1z"/>
<path d="M170 190.7l1.7 .1zM170 190.7l1.7 .1z"/>
<path d="M170.1 192.9l1.7 .1zM170.1 192.9l1.7 .1z"/>
<path d="M171.6 189h.4zM171.4 189h.6z"/>
<path d="M170.1 189.6h1.6zM170.1 189.6h1.6z"/>
<path d="M170.1 189.6h1.6zM170.1 189.6l1.3 .1z"/>
<path d="M170 190.8h1.8zM170 190.8h1.8z"/>
<path d="M171.7 193.6h.2zM171.8 193.6h.1z"/>
<path d="M170.1 190.8l2.1 .1zM170.1 190.8l2.1 .1h-2.1z"/>
<path d="M171.8 193h1.6zM172.1 193h1.3z"/>
<path d="M170.1 193h3.3zM170.1 193h3.3z"/>
<path d="M171.4 189h.7zM171.2 189h.9z"/>
<path d="M171.2 189l1.2 .1zM171.1 189.1h1.3z"/>
<path d="M171.5 193.6h.6zM171.5 193.6h.5z"/>
<path d="M170.1 190.9l2.4 .1zM170.1 190.9l2.4 .1z"/>
<path d="M171.1 189.1h1.4zM170.9 189.1h1.6z"/>
<path d="M171.2 193.5h1.2zM171.2 193.5l.9 .1z"/>
<path d="M171.1 193.5h1.4zM171.1 193.5h1.3z"/>
<path d="M170.9 189.1l1.8 .1zM170.8 189.2h1.9z"/>
<path d="M170.2 189.6h2.3zM170.2 189.6h1.5z"/>
<path d="M170.2 191h2.4zM170.2 191h2.4z"/>
<path d="M170.2 191l2.6 .1zM170.2 191l2.6 .1z"/>
<path d="M170.8 189.2h2zM170.6 189.2h2.2z"/>
<path d="M170.9 193.4h1.8zM170.9 193.4l1.6 .1z"/>
<path d="M172.7 190.2l.2 .1zM172.8 190.3h.1z"/>
<path d="M170.8 193.4h1.9zM170.8 193.4h1.9z"/>
<path d="M170.6 189.2l2.3 .1zM170.5 189.3h2.4z"/>
<path d="M170.3 191.1h2.6zM170.3 191.1h2.6z"/>
<path d="M170.3 191.1h2.6zM170.3 191.1h2.6z"/>
<path d="M170.5 189.3h2.5zM170.5 189.3h2.5z"/>
<path d="M170.4 191.1l2.8 .1zM170.4 191.1l2.8 .1z"/>
<path d="M170.6 193.3l2.1 .1 .3-.1zM170.6 193.3l2.1 .1z"/>
<path d="M170.5 189.3l2.5 .1zM170.4 189.4h2.6z"/>
<path d="M170.5 193.3h2.5zM170.5 193.3h2.5z"/>
<path d="M170.4 189.4l2.8 .1-.2-.1zM170.3 189.5l.1-.1 2.8 .1z"/>
<path d="M170.5 191.2l2.8 .1zM170.5 191.2l2.8 .1z"/>
<path d="M170.4 193.2h2.8zM170.4 193.2l2.6 .1z"/>
<path d="M170.3 189.5h2.9zM170.3 189.5h2.9z"/>
<path d="M170.2 189.5h3zM170.2 189.5l2.3 .1z"/>
<path d="M170.4 193.2h2.8zM170.4 193.2h2.8z"/>
<path d="M172.5 189.6h.8zM171.7 189.6h1.6z"/>
<path d="M170.7 191.3l2.6 .1zM170.7 191.3l2.6 .1z"/>
<path d="M171.7 189.6h1.6zM171.7 189.6h1.6z"/>
<path d="M171.9 189.6l1.4 .1zM171.9 189.6l1.4 .1z"/>
<path d="M172.2 189.7h1.2zM172.2 189.7h1.2z"/>
<path d="M170.8 191.4l2.7 .1-.2-.1zM170.8 191.4l2.7 .1zM171.2 191.5h2.3z"/>
<path d="M170.2 193l3 .2 .2-.2zM170.2 193l3 .2h-2.8z"/>
<path d="M172.3 189.7l1.1 .1zM172.3 189.7l1.1 .1z"/>
<path d="M172.5 189.8h.9zM172.5 189.8h.9z"/>
<path d="M172.5 189.8l1 .2-.1-.2zM172.5 189.8l1 .2h-.8z"/>
<path d="M170.1 193h3.3zM170.1 193h3.3z"/>
<path d="M172.2 192.9h1.3zM171.8 193h1.6z"/>
<path d="M171.2 191.5h2.3zM171.2 191.5h2.3z"/>
<path d="M172.7 190h.8zM172.7 190h.8z"/>
<path d="M172.7 190l.9 .2-.1-.2zM172.7 190l.9 .2h-.9z"/>
<path d="M171.4 191.5l2.2 .1zM171.4 191.5l2.2 .1z"/>
<path d="M172.5 192.9h1zM172.2 192.9h1.3z"/>
<path d="M171.6 191.6l2 .1zM171.6 191.6l2 .1z"/>
<path d="M171.9 191.7h1.8zM171.9 191.7h1.8z"/>
<path d="M172.6 192.8h1zM172.6 192.8h1z"/>
<path d="M172.6 192.8l.9 .1 .1-.1zM172.5 192.9l.1-.1 .9 .1z"/>
<path d="M172.2 191.7l1.5 .1zM172.2 191.7l1.5 .1z"/>
<path d="M172.4 191.8h1.3zM172.4 191.8h1.3z"/>
<path d="M172.5 191.8h1.2zM172.5 191.8h1.2z"/>
<path d="M172.5 191.8l1.2 .1v-.1zM172.5 191.8l1.2 .1h-.9z"/>
<path d="M172.8 192.5l.8 .3 .1-.3zM172.8 192.5l.8 .3h-1z"/>
<path d="M172.9 192.5h.8zM172.9 192.5h.8z"/>
<path d="M172.8 191.9l.9 .1zM172.8 191.9l.9 .1z"/>
<path d="M172.8 192l.9 .1zM172.8 192l.9 .1z"/>
<path d="M172.8 192.1l.9 .1v-.1zM172.8 192.1l.9 .1h-.8z"/>
<path d="M172.9 192.3l.8 .2v-.2zM172.9 192.3l.8 .2h-.8z"/>
<path d="M172.9 192.2h.8zM172.9 192.2l.8 .1z"/>
<path d="M174.7 187.5l.8 3.4v-3.4zM174.7 187.5l.8 3.4h-.8z"/>
<path d="M174.7 190.9h.8zM174.7 190.9h.8z"/>
<path d="M174.7 190.9l1.4 .3-.6-.3zM174.7 190.9l1.4 .3h-1.4z"/>
<path d="M174.7 191.7l.8 1.8v-1.8zM174.7 191.7l.8 1.8h-.8z"/>
<path d="M174.7 191.3l.8 .4 .6-.4zM174.7 191.3l.8 .4h-.8z"/>
<path d="M174.7 191.2h1.4zM174.7 191.2l1.4 .1z"/>
<path d="M175.7 190.7l1.1 .2-.1-.2zM175.5 190.9l.2-.2 1.1 .2z"/>
<path d="M175.5 190.9h1.3zM175.5 190.9h1.3z"/>
<path d="M175.5 190.9l1.5 .3-.2-.3zM175.5 190.9l1.5 .3h-.9z"/>
<path d="M176.1 191.2l.9 .1zM176.1 191.2l.9 .1z"/>
<path d="M176.1 191.3l2.6 2.2-1.7-2.2zM176.1 191.3l2.6 2.2h-1z"/>
<path d="M177.4 189.1l-.7 1.6 1.8-1.6zM175.7 190.7l1.7-1.6-.7 1.6z"/>
<path d="M179.7 191.9l.2 .4v-.4zM179.7 191.9l.2 .4h-.2z"/>
<path d="M179.7 192.3h1zM179.7 192.3h1z"/>
<path d="M179.7 192.5l.2 .6v-.6zM179.7 192.5l.2 .6h-.2z"/>
<path d="M180.3 192.5h.2zM180.3 192.5h.2z"/>
<path d="M179.7 191.8h.7zM179.7 191.8h.7z"/>
<path d="M179.7 191.9h.6zM179.7 191.9h.6z"/>
<path d="M179.7 192.5h.7zM179.7 192.5h.4z"/>
<path d="M179.7 191.8h.8zM179.7 191.8h.8z"/>
<path d="M180.1 192.5h.3zM180.1 192.5h.3z"/>
<path d="M180.2 192.5h.3zM180.2 192.5h.3z"/>
<path d="M179.7 192.5h.8zM179.7 192.5h.7z"/>
<path d="M180.3 192.5h.2zM180.3 192.5h.2zM180.3 192.5h.2zM180.3 192.5h.2z"/>
<path d="M180.3 192.5l.3 .1zM180.3 192.5l.3 .1z"/>
<path d="M179.7 191.8h.8zM179.7 191.8h.8z"/>
<path d="M179.7 191.8l.9 .1zM179.7 191.8l.9 .1z"/>
<path d="M180.3 192.6l.3 .1zM180.3 192.6l.3 .1z"/>
<path d="M179.7 192.4h.9zM179.7 192.4l.8 .1z"/>
<path d="M180.4 192.7h.2zM180.4 192.7h.2zM180.4 192.7h.2zM180.4 192.7h.2z"/>
<path d="M180.4 192.7l.3 .1zM180.4 192.7l.3 .1z"/>
<path d="M179.7 191.9h.9zM179.7 191.9h.6z"/>
<path d="M179.7 192.3h1zM179.7 192.3l.9 .1z"/>
<path d="M180.3 191.9h.4zM180.3 191.9h.4z"/>
<path d="M180.3 191.9h.4zM180.3 191.9h.4z"/>
<path d="M180.4 191.9l.3 .1zM180.4 191.9l.3 .1z"/>
<path d="M180.4 192.3h.3zM180.4 192.3h.3zM180.4 192.3h.3z"/>
<path d="M180.4 192.3h.3zM180.2 192.3h.5z"/>
<path d="M180.5 192.8l.4 .3-.2-.3zM180.5 192.8l.4 .3h-.3z"/>
<path d="M180.5 192h.2zM180.5 192h.2z"/>
<path d="M180.5 192h.2zM180.5 192h.2z"/>
<path d="M180.5 192l.2 .1zM180.5 192l.2 .1z"/>
<path d="M180.5 192.2h.2zM180.5 192.2h.2z"/>
<path d="M180.5 192.2h.2zM180.5 192.2h.2z"/>
<path d="M180.5 192.2h.2zM180.4 192.3h.3z"/>
<path d="M180.6 192.1h.1zM180.6 192.1h.1z"/>
<path d="M180.6 192.1h.1zM180.6 192.1l.1 .1z"/>
</g>
<g fill="none" stroke="#000" stroke-width=".25">
<path d="M5.8 11.3h267.6v193.6h-267.6zM7.4 12.9h264.4v190.4h-264.4zM63.1 39.3l-1.8 2.6M73.8 39.3l-1.8 2.6M85 39.3l-1.7 2.6M94.4 39.3l-1.8 2.6M38.6 57.2v7.8l5.8-1.7M43.6 59.7h13.5M44.4 59.7v28.3M60.2 43.8h37.5M60.2 43v13.5M66.8 43v20.6"/>
<path d="M78 43v20.6M89.3 43v20.6M97.7 43v13.5M35.4 60.4l2.5 1.8M39.9 72.5l2.5 1.8M43.6 66.8h20M35.9 87.8l2.5 1.7M43.6 88h13.5M43.6 80.9h20M44.4 84.4l-5.3 .1v7.9M33.7 104.3l1-1h14.6l1 1v4.7l-1 1h-14.6l-1-1zM152.2 138v21.1"/>
<path d="M182.9 138v21.1M199.4 138v21.1M271.8 138h-133.8v21.1h133.8h-133.8v44.2M138 145h133.8M138 152.1h133.8M271.8 159.6h-133.3v43.7M138.5 170.9h133.3M138.5 171.4h133.3M138.5 176.6h132.8M182.9 171.4v31.9M227.4 171.4v5.2M7.4 191.5h130.6v11.8h-130.6z"/>
<path d="M19.1 191.5h-11.7v3.5h11.7h-11.7v3h11.7M19.1 198h-11.7v5.3h11.7M30.8 191.5h-11.7v3.5h11.7h-11.7v3h11.7h-11.7M63 191.5h-32.2v3.5h32.2h-32.2v3h32.2M63 198h-32.2v5.3h32.2M63 198h57.4M79.4 191.5h-16.4v3.5h16.4h-16.4v3h16.4M102.9 191.5h-23.5v3.5h23.5h-23.5v3h23.5M120.4 191.5h17.6v3.5h-17.6zM120.4 191.5h-17.5v3.5h17.5M120.4 195h17.6v3h-17.6zM120.4 195h-17.5v3h17.5"/>
<path d="M120.4 198h17.6v5.3h-17.6zM138.5 181.8h132.8M142.8 187.5h.9l-.4 .6 1.1 2.9h-2.2l2.5 .7 .8 1.8h.9l-2.7-6a2.08 2.08 0 0 0-.7 1.5l-.8 2 2.5 .7h-2.8l-.7 1.8h-.9zM147 189.1h.9v3.1a.84 .84 0 0 0 .9 .7l-1.5 .1-.3-1.1zM147.3 193l2.9-.2a1.94 1.94 0 0 1-2.9 .2zM150.1 189.1h.8v4.4h-.7v-.7h-.8a1.27 1.27 0 0 0 .7-1.4zM152.3 188.1l.8-.5v1.5h.8v.6h-.8v2.9l.5 .2-1.2 .1-.1-3.2h-.6v-.6h.6zM152.4 192.9l1.5-.1 .1 .7-1.2-.1zM155 189.7a2.51 2.51 0 0 1 3.3-.1h-1.6a1.7 1.7 0 0 0-1.1 2.8l.3 .4 .8 .2h-1.6a2.6 2.6 0 0 1-.1-3.3zM156.7 189.6h1.6a2.34 2.34 0 0 1 .1 3.3 2.34 2.34 0 0 1-3.3 .1h1.6a1.74 1.74 0 0 0 1.2-2.6l-.5-.5zM160.1 189.6a1.89 1.89 0 0 1 2.8 0 2.17 2.17 0 0 0-2.1 .4 1.98 1.98 0 0 0 .6 2.9l.3 .1h-1.5a2.64 2.64 0 0 1-.1-3.4zM160.2 193l2.1-.2 .7 .1a1.85 1.85 0 0 1-2.8 .1z"/>
<path d="M162.9 187.5h.8v6h-.7v-.6l-.7-.1a2.02 2.02 0 0 0-.1-3.1l-.5-.1h1.2zM165.3 189.7a2.41 2.41 0 0 1 3.2-.1 3.2 3.2 0 0 0-2.4 .3l-.3 .3-.2 .7 3.5 .1v.5h-3.5a1.45 1.45 0 0 0 1.4 1.5h-1.7a2.57 2.57 0 0 1 0-3.3zM165.3 193l2.1-.1 .6-.4 .3-.4 .8 .1a2.34 2.34 0 0 1-3.8 .8zM165.6 190.9h2.7l-.2-.6-.2-.4-.9-.3h1.5l.4 .5 .2 .9zM169.8 192.2l.8-.1 .2 .5 .4 .3 2.2 .1a2.38 2.38 0 0 1-3.5-.5zM170.3 189.5a2.54 2.54 0 0 1 2.9 0l-1.8 .2a.58 .58 0 0 0-.6 .8l.7 .2a3.1 3.1 0 0 1 2.2 1.1v.7l-.3 .5h-1.6a.79 .79 0 0 0 .8-.2 .79 .79 0 0 0 .2-.9l-.6-.2a3.2 3.2 0 0 1-2.2-.9l-.1-.3a.99 .99 0 0 1 .4-1zM171.7 189.6l1.5-.1 .4 .7-.8 .1-.3-.5zM174.7 187.5h.8v3.4l.6 .3-.6 .5v1.8h-.8zM175.5 190.9l1.9-1.8h1.1l-1.8 1.6 2 2.8h-1l-1.6-2.3zM179.7 191.8l.9 .1h-.7v.4h.8l-.8 .2v.6h-.2zM180.1 192.5h.3l.5 .6h-.3l-.3-.6zM180.3 191.9h.3l.1 .4h-.8h.5a.22 .22 0 0 0 .2-.2 .22 .22 0 0 0-.3-.2z"/>
<path d="M182.9 198h44.5M182.9 187.2h44.5M182.9 192.6h44.5M227.4 181.8v21.5M227.8 181.8v21.5M227.8 192.5h44M249.8 192.5v10.8M260.9 193.1l4.3 8.6h-8.6z"/>
<circle cx="180.3" cy="192.4" r=".92"/>
</g>
<g fill="#fff" stroke="#fff" stroke-width=".2">
<path d="M21.4 104.7l5.6 3.8h-5.6zM21.4 104.7l5.6 3.8v-3.8z"/>
<path d="M26.4 103.9l6.6 5.4h-6.6zM26.4 103.9l6.6 5.4v-5.4z"/>
<path d="M34.4 104l15.2 5.3h-15.2zM34.4 104l15.2 5.3v-5.3z"/>
<path d="M50.8 104.6l1.9 4.1h-1.9zM50.8 104.6l1.9 4.1v-4.1z"/>
<path d="M52.1 104.7l56.6 3.8h-56.6zM52.1 104.7l56.6 3.8v-3.8z"/>
<path d="M58 38.7l8.5 3.8h-8.5zM58 38.7l8.5 3.8v-3.8z"/>
<path d="M67.7 38.7l9.5 3.8h-9.5zM67.7 38.7l9.5 3.8v-3.8z"/>
<path d="M79 38.7l9.4 3.8h-9.4zM79 38.7l9.4 3.8v-3.8z"/>
<path d="M89.2 38.7l8.6 3.8h-8.6zM89.2 38.7l8.6 3.8v-3.8z"/>
<path d="M39 84.4v8h-3.7zM35.3 84.4v8l3.7-8z"/>
<path d="M43.1 68v11.7h-3.8zM39.3 68v11.7l3.8-11.7z"/>
<path d="M38.5 57.1v8h-3.7zM34.8 57.1v8l3.7-8z"/>
</g>
<g font-size="6.7">
<text x="28.6" y="109">-</text>
<text x="242.4" y="191">1048</text>
<text x="259.1" y="200.8">0</text>
</g>
<text font-size="6.6" x="34" y="109">1048</text>
<g font-size="4.5">
<text x="21.6" y="108.2">20</text>
<text x="52.1" y="108.2">PL 12.7x5-15/16&quot;x200 - A36</text>
</g>
<g font-size="4.4">
<text x="57.8" y="42.2">1</text>
<text x="64.8" y="42.2">&quot;</text>
<text x="67.9" y="42.2">2</text>
<text x="75.5" y="42.2">&quot;</text>
<text x="79.1" y="42.2">2</text>
<text x="86.7" y="42.2">&quot;</text>
<text x="89.1" y="42.2">1</text>
<text x="96.1" y="42.2">&quot;</text>
<text x="38.2" y="58.7" transform="rotate(-90 38.2 58.7)">&quot;</text>
<text x="38.2" y="65.3" transform="rotate(-90 38.2 65.3)">1</text>
<text x="42.8" y="69.7" transform="rotate(-90 42.8 69.7)">&quot;</text>
<text x="42.8" y="79.5" transform="rotate(-90 42.8 79.5)">2</text>
<text x="38.7" y="86" transform="rotate(-90 38.7 86)">&quot;</text>
<text x="38.7" y="92.6" transform="rotate(-90 38.7 92.6)">1</text>
<text x="139.9" y="142.7">REV.</text>
<text x="162.8" y="142.7">Date</text>
<text x="188.1" y="142.7">BY</text>
<text x="223.4" y="142.7">Description</text>
</g>
<g font-size="3.9">
<text x="228.8" y="175.1">Client :</text>
<text x="228.6" y="185.2">Drawing No. :</text>
</g>
<g font-size="3.3">
<text x="139.8" y="163.8">Project :</text>
<text x="139.8" y="168.6">Project No. :</text>
<text x="139.8" y="175.2">Detailer :</text>
<text x="183.8" y="175">Checker:</text>
<text x="139.9" y="180.4">Status :</text>
<text x="183.6" y="185.4">Holes :</text>
<text x="183.8" y="180.2">Comment:</text>
<text x="199.9" y="185.4">13/16&quot;Ø u/n</text>
<text x="183.9" y="190.9">Weld :</text>
<text x="199.9" y="190.9">E70XXELECT</text>
<text x="183.8" y="196.6">Coating :</text>
<text x="199.9" y="196.8">None</text>
<text x="233.3" y="197.8">Phase :</text>
<text x="183.6" y="201.6">Date :</text>
<text x="199.9" y="201.6">2025-03-01</text>
</g>
<g font-size="2.6">
<text x="10.1" y="197.4">1048</text>
<text x="10.2" y="194.2">Mark</text>
<text x="20" y="194.2">Quantity</text>
<text x="23.4" y="197.4">20</text>
<text x="31.6" y="197.4">PL 12.7x5-15/16&quot;x200</text>
<text x="32.5" y="194.2">Description</text>
<text x="67" y="194.2">Length</text>
<text x="68.8" y="197.4">0'-7 7/8&quot;</text>
<text x="87.4" y="194.2">Grade</text>
<text x="88.8" y="197.4">A36</text>
<text x="104.9" y="194.2">Part weight</text>
<text x="109" y="197.4">6.65</text>
<text x="122.1" y="194.2">Total weight</text>
<text x="124.9" y="197.4">132.93</text>
<text x="23.5" y="201.6">20</text>
<text x="125" y="201.6">132.93</text>
</g>
<g font-size="2.2">
<text x="60.5" y="40.6">3</text>
<text x="71.2" y="40.6">3</text>
<text x="82.4" y="40.6">3</text>
<text x="91.8" y="40.6">3</text>
<text x="62.7" y="42.2">8</text>
<text x="73.4" y="42.2">8</text>
<text x="84.6" y="42.2">8</text>
<text x="94.1" y="42.2">4</text>
<text x="36.6" y="62.7" transform="rotate(-90 36.6 62.7)">1</text>
<text x="38.2" y="60.8" transform="rotate(-90 38.2 60.8)">2</text>
<text x="41.2" y="76.3" transform="rotate(-90 41.2 76.3)">15</text>
<text x="42.8" y="73" transform="rotate(-90 42.8 73)">16</text>
<text x="38.7" y="88.1" transform="rotate(-90 38.7 88.1)">2</text>
<text x="37.2" y="90.1" transform="rotate(-90 37.2 90.1)">1</text>
</g>
</svg>
